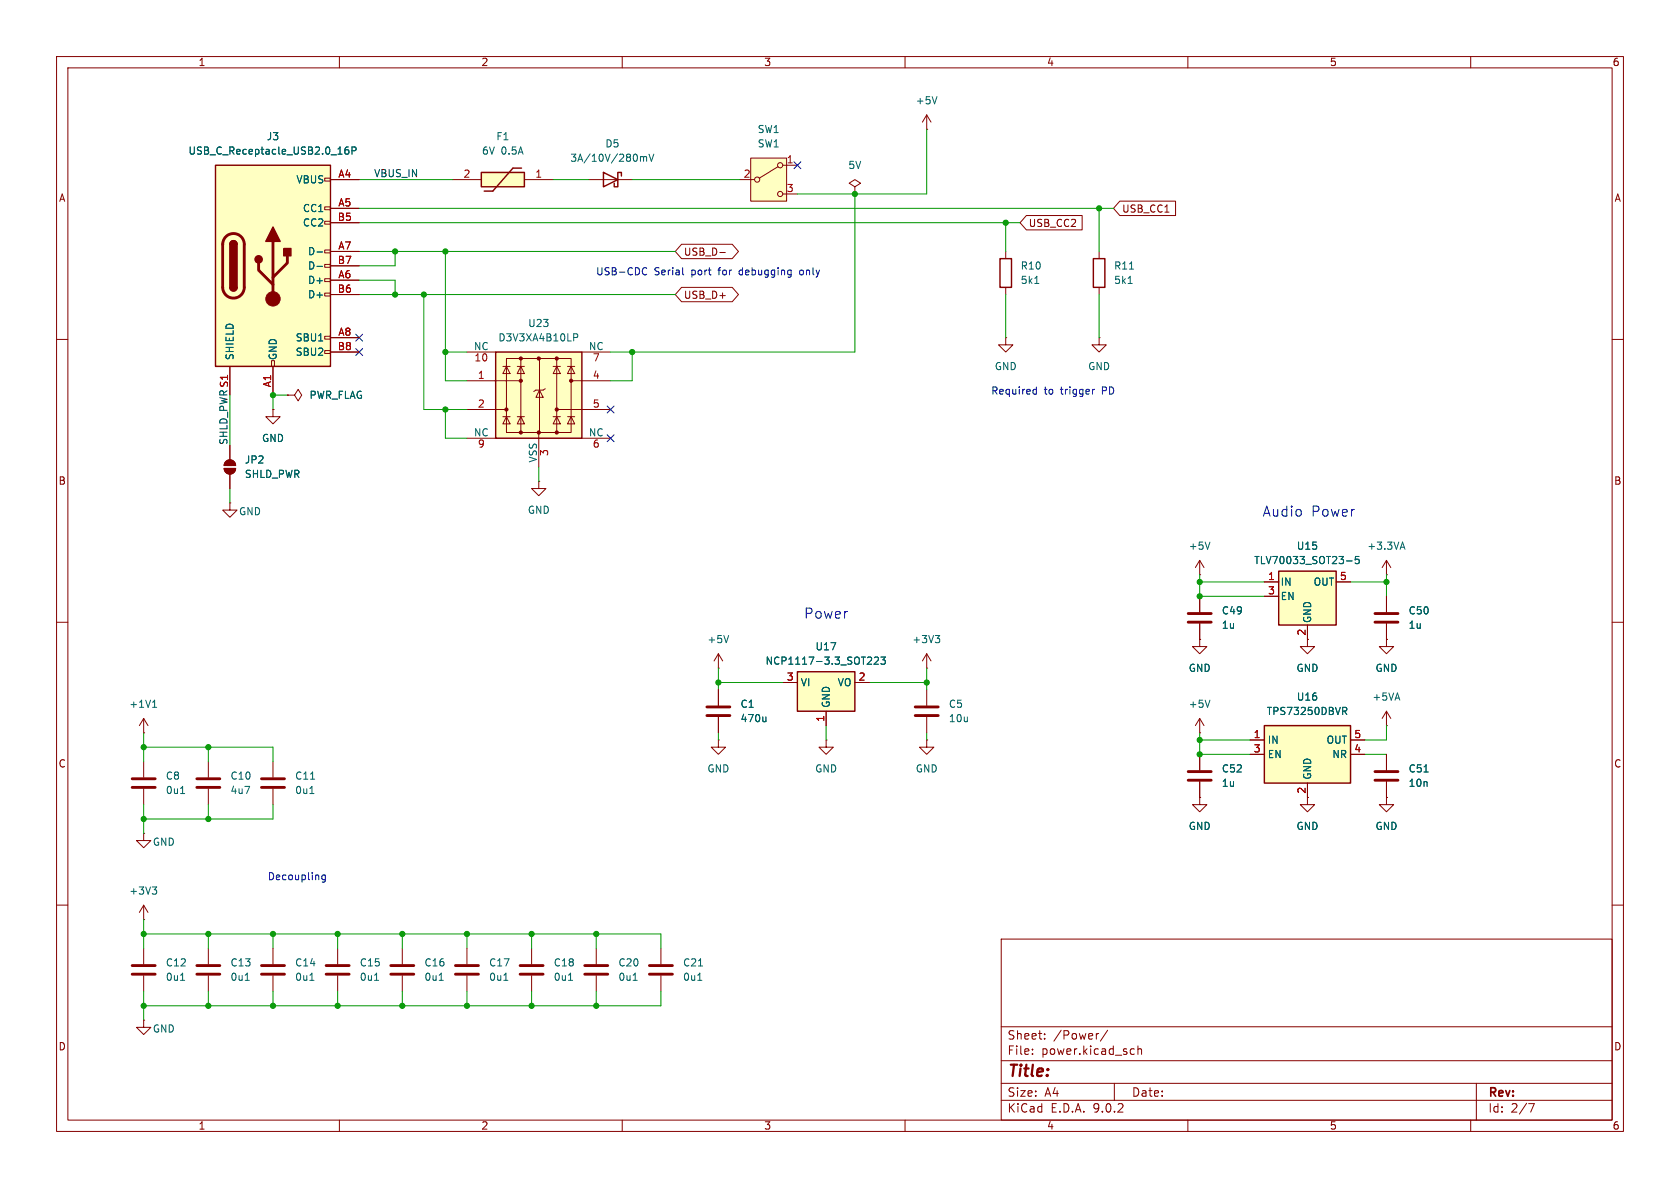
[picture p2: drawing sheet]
<svg xmlns="http://www.w3.org/2000/svg" width="297mm" height="210mm" viewBox="0 0 297 210" stroke-linecap="round" stroke-linejoin="round" font-family="sans-serif">
<g fill="none" stroke="#840000" stroke-width=".18">
<path d="M10 10h277v190h-277zM12 12h273v186h-273zM60 10v2M110 10v2M160 10v2M210 10v2M260 10v2M10 60h2M285 60h2M10 110h2M285 110h2M10 160h2"/>
<path d="M177 166h108v32h-108zM285 160h2M60 198v2M110 198v2M160 198v2M177 194.5h108M177 191.5h108M177 187.5h108M177 181.5h108M182.5 186.3v.1M182.5 185.5v.1M184.7 183.6v.1"/>
<path d="M184.7 182.8v.1M194.2 182.7l-.2 .1M195.8 182.1l-1.3 2M197 191.5v3M200.1 185.4l.4 .1M200.5 186.3l-.4 .1M201.2 185.5l.2-.1 .3 .1 .1 .9M201.2 184.9v1.5M210 198v2M260 198v2M261 191.5v6.5M270.2 195.1h1l-.6 1.5"/>
</g>
<path d="M132.7 27.9h6.4v7.7h-6.4z" fill="#ffffc2"/>
<g fill="none" stroke="#840000" stroke-width=".18">
<path d="M130.8 31.8h2.5M132.7 27.9h6.4v7.7h-6.4zM137.5 29.5l-3.3 2M138.4 29.2h2.6M138.4 34.3h2.6M177.8 59.7v1.3h1.3l-1.3 1.2-1.3-1.2h1.3M177.8 59.7h.1M177.8 44.5v1.2M177.8 50.8v1.3M194.3 59.7v1.3h1.3l-1.3 1.2-1.3-1.2h1.3M194.3 59.7h.1M59.7 167.6v2.8"/>
<path d="M59.7 172.5v2.8"/>
<circle cx="133.9" cy="31.8" r=".46"/>
<circle cx="137.9" cy="34.3" r=".46"/>
<circle cx="137.9" cy="29.2" r=".46"/>
</g>
<path d="M57.7 170.7h4M57.7 172.2h4" fill="none" stroke="#840000" stroke-width=".51"/>
<path d="M182.9 50.1h.8M66.2 173.3h.7" fill="none" stroke="#006464" stroke-width=".18"/>
<path d="M176.8 45.7h2v5.1h-2z" fill="none" stroke="#840000" stroke-width=".25"/>
<path d="M223.5 128.3h15.3v10.1h-15.3z" fill="#ffffc2"/>
<path d="M106.7 30.5l2.5 1.3-2.5 1.2zM109.9 31.1v-.6h-.7v2.5h-.6v-.6M193.3 45.7h2v5.1h-2zM223.5 128.3h15.3v10.1h-15.3z" fill="none" stroke="#840000" stroke-width=".25"/>
<path d="M104.1 31.8h7.7M194.3 44.5v1.2M194.3 50.8v1.3M221 130.8h2.5M221 133.4h2.5M231.1 138.4v2.6M238.8 130.8h2.5M238.8 133.4h2.5M245.1 128.3h.1M245.1 125.7l-.8 1.3M245.1 125.7l.8 1.3M245.1 125.7v2.6" fill="none" stroke="#840000" stroke-width=".18"/>
<path d="M113.2 27.7v.8M113.2 27.8l.4-.1 .2 .2M113.8 27.9l.2-.2h.3v.8M113.8 27.9v.6M114.7 27.2l.5 1.3 .4-1.3M199.4 50.1h.8M199.7 47.6h.7M237.4 125h.5l.2 .3-.1 .3-.6 .1M237.7 125.7l.4 .6" fill="none" stroke="#006464" stroke-width=".18"/>
<path d="M85.1 30.5h7.6v2.5h-7.6z" fill="#ffffc2"/>
<path d="M85.1 30.5h7.6v2.5h-7.6zM92.2 29.7h-1.5l-3.6 4.1h-1.5" fill="none" stroke="#840000" stroke-width=".25"/>
<path d="M80 31.8h5.1M92.7 31.8h5.1M163.8 22.9h.1M163.8 20.3l-.7 1.3M163.8 20.3l.8 1.3M163.8 20.3v2.6M245.1 133.4v2.7M245.1 138.2v2.8M25.4 147.3v1.3h1.3l-1.3 1.3-1.3-1.3h1.3M25.4 147.3h.1M245.1 141v1.2h1.3l-1.3 1.3-1.3-1.3h1.3M245.1 141h.1" fill="none" stroke="#840000" stroke-width=".18"/>
<path d="M243.1 136.4h4M243.1 137.9h4" fill="none" stroke="#840000" stroke-width=".51"/>
<path d="M165.6 17.1l-.4 1.3M251.8 136.5h.7" fill="none" stroke="#006464" stroke-width=".18"/>
<path d="M226.1 101h10.1v9.5h-10.1z" fill="#ffffc2"/>
<path d="M226.1 101h10.1v9.5h-10.1z" fill="none" stroke="#840000" stroke-width=".25"/>
<g fill="none" stroke="#840000" stroke-width=".18">
<path d="M151.1 33l1-.6-1-.6-1 .6 1 .6v1.3M151.1 34.3h.1M212.1 113v1.3h1.3l-1.3 1.3-1.3-1.3h1.3M212.1 113h.1M223.5 102.9h2.6M223.5 105.4h2.6M231.1 110.5v3.8h1.3l-1.3 1.3-1.2-1.3h1.2M236.2 102.9h2.6M25.4 134.6v2.8M25.4 139.4v2.8M36.8 134.6v2.8M36.8 139.4v2.8"/>
<path d="M48.3 134.6v2.8M48.3 139.4v2.8M231.1 141v1.2h1.3l-1.3 1.3-1.2-1.3h1.2M25.4 180.3v1.3h1.3l-1.3 1.3-1.3-1.3h1.3M25.4 180.3h.1"/>
</g>
<path d="M238.1 99.2h.9M240.2 98.4h-.6v.6l.2-.1h.4l.1 .2-.1 .4-.1 .1-.5-.1M54.9 137.7h.7M31.9 140.3h.7M54.8 140.3h.7" fill="none" stroke="#006464" stroke-width=".18"/>
<path d="M23.4 137.7h4M23.4 139.2h4M34.8 137.7h4.1M34.8 139.2h4.1M46.2 137.7h4.1M46.2 139.2h4.1" fill="none" stroke="#840000" stroke-width=".51"/>
<path d="M38.1 29.2h20.3v35.6h-20.3z" fill="#ffffc2"/>
<g fill="none" stroke="#840000" stroke-width=".18">
<path d="M57.4 31.5h1v.5h-1zM57.4 36.6h1v.5h-1zM57.4 39.1h1v.5h-1zM58.4 31.8h5.1M58.4 36.8h5.1M58.4 39.4h5.1M57.4 44.2h1v.5h-1zM57.4 46.7h1v.5h-1zM57.4 49.3h1v.5h-1zM57.4 51.8h1v.5h-1zM57.4 59.4h1v.5h-1zM58.4 44.5h5.1"/>
<path d="M58.4 47h5.1M58.4 49.5h5.1M58.4 52.1h5.1M58.4 59.7h5.1M40.6 64.8v5.1M40.6 78.7v2.6M48 63.8h.5v1h-.5zM48.3 72.4v1.3h1.2l-1.2 1.2-1.3-1.2h1.3M48.3 72.4h.1M48.3 64.8v5.1M50.8 69.9h1.3l.6-1.1 .6 1.1-.6 1-.6-1M50.8 69.9h.1"/>
<path d="M57.4 62h1v.5h-1zM58.4 62.2h5.1M39.6 82.8h2.1a1.02 1.02 0 0 1-1.1 1 1.02 1.02 0 0 1-1-1zM39.9 81.6a1.02 1.02 0 0 1 1.1-.2 1.02 1.02 0 0 1 .7 .9h-2.1zM40.6 88.9v1.3h1.3l-1.3 1.2-1.2-1.2h1.2M40.6 88.9h.1M40.6 83.8v2.6M212.1 99.1v2.5M212.1 99.1l-.8 1.2M212.1 99.1l.8 1.2M127 118.1h.1M127 115.6l-.8 1.2"/>
<path d="M127 115.6l.8 1.2M127 115.6v2.5M212.1 101.6h.1M212.1 105.4v2.8M212.1 110.2v2.8M25.4 129.5h.1M25.4 127v2.5M25.4 127l-.8 1.3M25.4 127l.8 1.3M127 130.8v1.3h1.3l-1.3 1.3-1.3-1.3h1.3M127 130.8h.1M127 121.9v2.8"/>
<path d="M127 126.7v2.8M146 130.8v1.3h1.3l-1.3 1.3-1.2-1.3h1.2M146 130.8h.1M163.8 130.8v1.3h1.3l-1.3 1.3-1.2-1.3h1.2M163.8 130.8h.1M163.8 121.9v2.8M163.8 126.7v2.8M212.1 129.5h.1M212.1 127l-.8 1.3M212.1 127l.8 1.3M212.1 127v2.5M212.1 133.4v2.7"/>
<path d="M212.1 138.2v2.8M212.1 141v1.2h1.3l-1.3 1.3-1.3-1.3h1.3M212.1 141h.1M25.4 162.6h.1M25.4 160v2.6M25.4 167.6v2.8M25.4 172.5v2.8M25.4 160l-.8 1.3M25.4 160l.8 1.3M36.8 167.6v2.8M36.8 172.5v2.8M48.3 167.6v2.8"/>
<path d="M48.3 172.5v2.8M71.1 167.6v2.8M71.1 172.5v2.8M82.5 167.6v2.8M82.5 172.5v2.8M105.4 167.6v2.8M105.4 172.5v2.8M116.8 167.6v2.8M116.8 172.5v2.8"/>
</g>
<path d="M38.1 29.2h20.3v35.6h-20.3zM40.6 43.2a.64 .64 0 0 1 .7-.7 .64 .64 0 0 1 .6 .7M40.6 50.8a.64 .64 0 0 0 .7 .6 .64 .64 0 0 0 .6-.6" fill="none" stroke="#840000" stroke-width=".25"/>
<g fill="none" stroke="#840000" stroke-width=".51">
<path d="M39.9 41.8a1.9 1.9 0 0 1 2.1-.4 1.9 1.9 0 0 1 1.2 1.8v7.6a1.91 1.91 0 0 1-1.9 1.9 1.91 1.91 0 0 1-1.9-1.9v-7.8l.1-.6zM45.7 46.5v1.3l2.6 2.5M48.3 42.7v10.1M50.8 45.2v1.3l-2.5 2.5M210.1 108.5h4M210.1 110h4M125 125h4M125 126.5h4M161.8 125h4.1M161.8 126.5h4.1M210.1 136.4h4M210.1 137.9h4"/>
<path d="M23.4 170.7h4M23.4 172.2h4M34.8 170.7h4.1M34.8 172.2h4.1M46.2 170.7h4.1M46.2 172.2h4.1M69.1 170.7h4.1M69.1 172.2h4.1M80.5 170.7h4.1M80.5 172.2h4.1M103.4 170.7h4M103.4 172.2h4"/>
<path d="M114.8 170.7h4.1M114.8 172.2h4.1"/>
</g>
<g fill="#840000" stroke="#840000" stroke-width=".25">
<path d="M40.6 43.2h1.3v7.6h-1.3z"/>
<path d="M40.8 42.7a.64 .64 0 0 1 .7-.1 .64 .64 0 0 1 .4 .6h-1.3z"/>
<path d="M40.6 50.8h1.3a.64 .64 0 0 1-.6 .6 .64 .64 0 0 1-.7-.6z"/>
<path d="M48.3 40.1l1.2 2.6h-2.5z"/>
<path d="M50.2 43.9h1.2v1.3h-1.2z"/>
<circle cx="45.7" cy="45.8" r=".63"/>
</g>
<g fill="#840000" stroke="#840000" stroke-width=".18">
<path d="M39.6 82.8h2.1a1.02 1.02 0 0 1-1.1 1 1.02 1.02 0 0 1-1-1z"/>
<path d="M39.9 81.6a1.02 1.02 0 0 1 1.1-.2 1.02 1.02 0 0 1 .7 .9h-2.1z"/>
<circle cx="48.3" cy="52.8" r="1.27"/>
</g>
<g fill="none" stroke="#006464" stroke-width=".18">
<path d="M61.6 26h-.4a.86 .86 0 0 0 0 1.2l.4-.1 .1-.4-.3-.2h-.3l-.1 .2M62.2 26.6h.6l.2-.2-.1-.3-.7-.1v1.2M56 44.5h1M56 47.1h1M213.9 95.8l-.4 1.3M128.8 112.3l-.4 1.3M27 125h.7M27.1 124.1l.2-.3v1.2M135.4 126.7v.9M135.4 127.5l-.2 .1M213.9 123.8l-.4 1.2M26.9 156.8h.8l-.4 .5"/>
<path d="M27.5 157.3l.2 .2v.3l-.2 .3M31.9 173.3h.7M43.4 173.3h.7M54.8 173.3h.7M77.6 173.3h.8M89.1 173.3h.7M111.9 173.3h.8M123.4 173.3h.7M123.5 170.8h.7"/>
</g>
<path d="M141 118.7h10.1v7h-10.1z" fill="#ffffc2"/>
<path d="M141 118.7h10.1v7h-10.1z" fill="none" stroke="#840000" stroke-width=".25"/>
<g fill="none" stroke="#840000" stroke-width=".18">
<path d="M95.2 85.1v1.3h1.3l-1.3 1.2-1.2-1.2h1.2M95.2 85.1h.1M245.1 99.1l-.8 1.2M245.1 99.1l.8 1.2M245.1 99.1v2.5M163.8 118.1h.1M163.8 115.6l-.7 1.2M163.8 115.6l.8 1.2M163.8 115.6v2.5M245.1 101.6h.1M138.4 120.7h2.6M146 125.7v2.6"/>
<path d="M151.1 120.7h2.6M94 167.6v2.8M94 172.5v2.8"/>
</g>
<path d="M247.6 96.7h.7M248 95.8l.4 1.3M153.3 117.4h.8M154 116.3v.4M154.6 116.3l.5-.2 .2 .4-.8 .9h.8M155.7 116.1h.8l-.4 .5 .4 .2v.5l-.2 .1-.6-.1M165.3 112.3h.8l-.4 .5M165.9 112.8l.2 .3v.3l-.2 .2M100.5 173.3h.7" fill="none" stroke="#006464" stroke-width=".18"/>
<path d="M91.9 170.7h4.1M91.9 172.2h4.1" fill="none" stroke="#840000" stroke-width=".51"/>
<path d="M87.6 62.2h15.3v15.3h-15.3z" fill="#ffffc2"/>
<g fill="none" stroke="#840000" stroke-width=".18">
<path d="M58.4 31.8h5.1M58.4 36.8h5.1M58.4 39.4h5.1M181.5 38.1h9.8v2.5h-9.8l-1.2-1.2zM198 35.6h9.8v2.5h-9.8l-1.2-1.3zM58.4 44.5h5.1M58.4 47h5.1M58.4 49.5h5.1M58.4 52.1h5.1M58.4 59.7h5.1M120.5 43.2h8.9l1.2 1.3-1.2 1.2h-8.9l-1.1-1.2zM120.5 50.8h8.9l1.2 1.3-1.2 1.2h-8.9l-1.1-1.2z"/>
<path d="M127.3 44.6h.9M40.6 64.8v5.1M40.6 78.7v2.6M48.3 72.4h.1M48.3 64.8v5.1M50.8 69.9h.1M58.4 62.2h5.1M82.5 67.3h9.6M82.5 72.4h7M82.5 62.2h5.1M82.5 77.5h5.1M88.9 64.8h1.3"/>
<path d="M88.9 73.7h1.3M89.5 63.4h11.5v13.1h-11.5zM89.5 64.8l.7 1.2h-1.3zM89.5 73.7l.7 1.2h-1.3zM91.4 64.8h1.3M91.4 73.7h1.3M92.1 64.8l.6 1.2h-1.3zM92.1 73.7l.6 1.2h-1.3zM92.1 63.4v13.1M95.2 76.5v6.1M95.4 69l.6 1.2h-1.3zM95.4 63.4v13.1"/>
<path d="M96.4 68.7l-.4 .3h-1.3l-.3 .2M97.8 64.8h1.3M97.8 73.7h1.3M98.4 64.8l.7 1.2h-1.3zM98.4 73.7l.7 1.2h-1.3zM98.4 63.4v13.1M98.4 72.4h9.5M100.3 64.8h1.3M100.3 73.7h1.3M101 64.8l.6 1.2h-1.3zM101 73.7l.6 1.2h-1.3zM101 67.3h6.9"/>
<path d="M102.9 62.2h5M102.9 77.5h5M40.6 83.8v2.6M212.1 113h.1M212.1 105.4v2.8M212.1 110.2v2.8M223.5 102.9h2.6M223.5 105.4h2.6M231.1 110.5v2.5M236.2 102.9h2.6M245.1 113v1.3h1.3l-1.3 1.3-1.3-1.3h1.3M245.1 113h.1"/>
<path d="M245.1 105.4v2.8M245.1 110.2v2.8M127 121.9v2.8M127 126.7v2.8M138.4 120.7h2.6M146 125.7v2.6M151.1 120.7h2.6M212.1 133.4v2.7M212.1 138.2v2.8M221 130.8h2.5M221 133.4h2.5M231.1 138.4v2.6"/>
<path d="M238.8 130.8h2.5M238.8 133.4h2.5M245.1 133.4v2.7M245.1 138.2v2.8M212.1 141h.1M245.1 141h.1"/>
</g>
<path d="M87.6 62.2h15.3v15.3h-15.3z" fill="none" stroke="#840000" stroke-width=".25"/>
<g fill="#840000" stroke="#840000" stroke-width=".18">
<circle cx="89.5" cy="72.4" r=".28"/>
<circle cx="92.1" cy="63.4" r=".28"/>
<circle cx="92.1" cy="67.3" r=".28"/>
<circle cx="92.1" cy="76.5" r=".28"/>
<circle cx="95.2" cy="63.4" r=".28"/>
<circle cx="95.2" cy="76.5" r=".28"/>
<circle cx="98.4" cy="63.4" r=".28"/>
<circle cx="98.4" cy="72.4" r=".28"/>
<circle cx="98.4" cy="76.5" r=".28"/>
<circle cx="101" cy="67.3" r=".28"/>
</g>
<g fill="none" stroke="#006464" stroke-width=".18">
<path d="M61.6 26h-.4a.86 .86 0 0 0 0 1.2l.4-.1 .1-.4-.3-.2h-.3l-.1 .2M62.2 26.6h.6l.2-.2-.1-.3-.7-.1v1.2M56 44.5h1M56 47.1h1M101.4 59h.5l.2 .2-.1 .4-.6 .1M238.1 99.2h.9M240.2 98.4h-.6v.6l.2-.1h.4l.1 .2-.1 .4-.1 .1-.5-.1M153.3 117.4h.8M154 116.3v.4M154.6 116.3l.5-.2 .2 .4-.8 .9h.8M155.7 116.1h.8l-.4 .5 .4 .2v.5l-.2 .1-.6-.1M135.4 126.7v.9"/>
<path d="M135.4 127.5l-.2 .1M237.4 125h.5l.2 .3-.1 .3-.6 .1M237.7 125.7l.4 .6M251.8 136.5h.7"/>
</g>
<path d="M243.1 108.5h4M243.1 110h4" fill="none" stroke="#840000" stroke-width=".51"/>
<g fill="none" stroke="#009600" stroke-width=".18">
<path d="M63.5 39.4h116.8M63.5 36.8h133.3M63.5 31.8h16.5M97.8 31.8h6.3M111.8 31.8h19M151.1 34.3v27.9h-43.2M163.8 22.9v11.4h-22.8M177.8 39.4v5.1M194.3 36.8v7.7M63.5 52.1h55.9M63.5 49.5h6.3v2.6M63.5 44.5h55.9"/>
<path d="M69.8 44.5v2.5h-6.3M74.9 52.1v20.3h7.6M78.7 44.5v22.8h3.8M177.8 52.1v7.6M194.3 52.1v7.6M40.6 69.9v8.8M50.8 69.9h-2.5v2.5M78.7 72.4v5.1h3.8M78.7 62.2h3.8M111.8 62.2v5.1h-3.9M40.6 86.4v2.5M95.2 82.6v2.5"/>
<path d="M127 118.1v3.8M163.8 118.1v3.8M212.1 101.6v3.8h11.4M212.1 102.9h11.4M238.8 102.9h6.3M245.1 101.6v3.8M25.4 132.1h22.9v2.5M25.4 129.5v5.1M36.8 132.1v2.5M127 120.7h11.4M127 129.5v1.3M146 128.3v2.5"/>
<path d="M153.7 120.7h10.1M163.8 129.5v1.3M212.1 130.8h8.9M212.1 129.5v3.9h8.9M241.3 133.4h3.8M245.1 128.3v2.5h-3.8M25.4 142.2v5.1M36.8 142.2v2.6M48.3 142.2v2.6h-22.9M25.4 165.1h91.4v2.5M25.4 162.6v5M25.4 175.3v5"/>
<path d="M36.8 165.1v2.5M36.8 175.3v2.5M48.3 165.1v2.5M48.3 175.3v2.5M59.7 165.1v2.5M59.7 175.3v2.5M71.1 165.1v2.5M71.1 175.3v2.5M82.5 165.1v2.5M82.5 175.3v2.5M94 165.1v2.5M94 175.3v2.5"/>
<path d="M105.4 165.1v2.5M105.4 175.3v2.5M116.8 175.3v2.5h-91.4"/>
</g>
<path d="M140.4 28.6l1.2 1.2M141.6 28.6l-1.2 1.2M62.9 59.1l1.2 1.2M64.1 59.1l-1.2 1.2M62.9 61.6l1.2 1.2M64.1 61.6l-1.2 1.2M107.3 76.9l1.3 1.2M107.3 71.8l1.3 1.2M108.6 76.9l-1.3 1.2M108.6 71.8l-1.3 1.2" fill="none" stroke="#000084" stroke-width=".18"/>
<path d="M113.8 47.4l.3-.1 .2 .1M114.3 48.5l-.2 .1-.3-.1M120.7 47.3v1.1l.2 .2M141.5 47.8l-.1 .2 .1 .5M182.7 69.6h.5M182.7 68.9h.5M183.2 68.4v1.3M193.5 68.8l-.2 .1M57.5 154.7v1l-.2 .2h-.3M57.5 154.7h-.4l-.2 .2 .1 .6h.5" fill="none" stroke="#0000c2" stroke-width=".18"/>
<g fill="#009600" stroke="#009600" stroke-width=".18">
<circle cx="94" cy="177.8" r=".46"/>
<circle cx="105.4" cy="177.8" r=".46"/>
<circle cx="71.1" cy="165.1" r=".46"/>
<circle cx="71.1" cy="177.8" r=".46"/>
<circle cx="82.5" cy="165.1" r=".46"/>
<circle cx="82.5" cy="177.8" r=".46"/>
<circle cx="105.4" cy="165.1" r=".46"/>
<circle cx="94" cy="165.1" r=".46"/>
<circle cx="69.8" cy="52.1" r=".46"/>
<circle cx="78.7" cy="62.2" r=".46"/>
<circle cx="74.9" cy="52.1" r=".46"/>
<circle cx="78.7" cy="44.5" r=".46"/>
<circle cx="69.8" cy="44.5" r=".46"/>
<circle cx="25.4" cy="144.8" r=".46"/>
<circle cx="48.3" cy="69.9" r=".46"/>
<circle cx="25.4" cy="132.1" r=".46"/>
<circle cx="36.8" cy="132.1" r=".46"/>
<circle cx="212.1" cy="105.4" r=".46"/>
<circle cx="212.1" cy="102.9" r=".46"/>
<circle cx="212.1" cy="130.8" r=".46"/>
<circle cx="245.1" cy="102.9" r=".46"/>
<circle cx="212.1" cy="133.4" r=".46"/>
<circle cx="48.3" cy="165.1" r=".46"/>
<circle cx="59.7" cy="177.8" r=".46"/>
<circle cx="59.7" cy="165.1" r=".46"/>
<circle cx="25.4" cy="165.1" r=".46"/>
<circle cx="36.8" cy="144.8" r=".46"/>
<circle cx="48.3" cy="177.8" r=".46"/>
<circle cx="36.8" cy="165.1" r=".46"/>
<circle cx="25.4" cy="177.8" r=".46"/>
<circle cx="36.8" cy="177.8" r=".46"/>
<circle cx="151.1" cy="34.3" r=".46"/>
<circle cx="177.8" cy="39.4" r=".46"/>
<circle cx="194.3" cy="36.8" r=".46"/>
<circle cx="78.7" cy="72.4" r=".46"/>
<circle cx="111.8" cy="62.2" r=".46"/>
<circle cx="127" cy="120.7" r=".46"/>
<circle cx="163.8" cy="120.7" r=".46"/>
</g>
<text font-size="2.8" fill="#840000" x="178" y="190.9">Title:</text>
<g font-size="2.5" fill="#0000c2">
<text x="223.1" y="91.5">Audio</text>
<text x="231.8" y="91.5">Power</text>
<text x="142.1" y="109.6">Power</text>
</g>
<g font-size="2.1" fill="#840000">
<text x="178" y="184">Sheet:</text>
<text x="186.2" y="184">/Power/</text>
<text x="178" y="186.7">File:</text>
<text x="184.1" y="186.7">power.kicad_sch</text>
<text x="178" y="196.9">KiCad</text>
<text x="178" y="194.1">Size:</text>
<text x="184.7" y="194.1">A4</text>
<text x="185.7" y="196.9">E.D.A.</text>
<text x="193.3" y="196.9">9.0.2</text>
<text x="200" y="194.1">Date:</text>
<text x="263" y="194.3">Rev:</text>
<text x="263" y="196.9">Id:</text>
<text x="267.1" y="196.9">2/7</text>
</g>
<g font-size="1.8" fill="#840000">
<text x="35" y="11.9">1</text>
<text x="85" y="11.9">2</text>
<text x="135" y="11.9">3</text>
<text x="185" y="11.9">4</text>
<text x="235" y="11.9">5</text>
<text x="285" y="11.9">6</text>
<text x="10.3" y="35.9">A</text>
<text x="285.3" y="35.9">A</text>
<text x="181.8" y="40.3">USB_CC2</text>
<text x="198.3" y="37.8">USB_CC1</text>
<text x="120.8" y="45.4">USB_D-</text>
<text x="120.8" y="53">USB_D+</text>
<text x="10.3" y="85.9">B</text>
<text x="285.3" y="85.9">B</text>
<text x="10.3" y="135.9">C</text>
<text x="285.3" y="135.9">C</text>
<text x="230.9" y="140.4" transform="rotate(-90 230.9 140.4)">2</text>
<text x="10.3" y="185.9">D</text>
<text x="285.3" y="185.9">D</text>
<text x="35" y="199.9">1</text>
<text x="85" y="199.9">2</text>
<text x="135" y="199.9">3</text>
<text x="185" y="199.9">4</text>
<text x="235" y="199.9">5</text>
<text x="285" y="199.9">6</text>
</g>
<g font-size="1.8" fill="#006464">
<text x="133.9" y="23.7">SW1</text>
<text x="161.8" y="18.6">+5V</text>
<text x="33.2" y="27.5">USB_C_Receptacle_USB2.0_16P</text>
<text x="47.1" y="25">J3</text>
<text x="85.1" y="27.5">6V</text>
<text x="87.6" y="25">F1</text>
<text x="88.6" y="27.5">0.5A</text>
<text x="100.7" y="28.8">3A/10V/280mV</text>
<text x="106.9" y="26.3">D5</text>
<text x="133.9" y="26.3">SW1</text>
<text x="52.3" y="32.6">VBUS</text>
<text x="149.9" y="30.1">5V</text>
<text x="53.5" y="37.7">CC1</text>
<text x="53.5" y="40.2">CC2</text>
<text x="54.4" y="45.3">D-</text>
<text x="54.4" y="47.9">D-</text>
<text x="180.3" y="47.9">R10</text>
<text x="196.9" y="47.9">R11</text>
<text x="54.4" y="50.4">D+</text>
<text x="54.4" y="52.9">D+</text>
<text x="180.3" y="50.4">5k1</text>
<text x="196.9" y="50.4">5k1</text>
<text x="93.3" y="58">U23</text>
<text x="41.5" y="63.8" transform="rotate(-90 41.5 63.8)">SHIELD</text>
<text x="49.1" y="63.8" transform="rotate(-90 49.1 63.8)">GND</text>
<text x="52.2" y="60.6">SBU1</text>
<text x="52.2" y="63.1">SBU2</text>
<text x="83.7" y="62">NC</text>
<text x="88" y="60.6">D3V3XA4B10LP</text>
<text x="104" y="62">NC</text>
<text x="175.8" y="65.6">GND</text>
<text x="192.3" y="65.6">GND</text>
<text x="54.6" y="70.7">PWR_FLAG</text>
<text x="83.7" y="77.2">NC</text>
<text x="104" y="77.2">NC</text>
<text x="43.2" y="82.1">JP2</text>
<text x="46.2" y="78.3">GND</text>
<text x="95" y="81.9" transform="rotate(-90 95 81.9)">VSS</text>
<text x="43.2" y="84.7">SHLD_PWR</text>
<text x="42.2" y="91.3">GND</text>
<text x="93.2" y="91">GND</text>
<text x="210.1" y="97.4">+5V</text>
<text x="221.6" y="99.9">TLV70033_SOT23-5</text>
<text x="229.2" y="97.4">U15</text>
<text x="241.6" y="97.4">+3.3VA</text>
<text x="226.3" y="103.7">IN</text>
<text x="226.3" y="106.3">EN</text>
<text x="232.1" y="103.7">OUT</text>
<text x="125" y="113.9">+5V</text>
<text x="161.2" y="113.9">+3V3</text>
<text x="215.9" y="111.4">1u</text>
<text x="215.9" y="108.8">C49</text>
<text x="232" y="110.2" transform="rotate(-90 232 110.2)">GND</text>
<text x="248.9" y="111.4">1u</text>
<text x="248.9" y="108.8">C50</text>
<text x="135.2" y="117.7">NCP1117-3.3_SOT223</text>
<text x="144.1" y="115.2">U17</text>
<text x="210.1" y="119">GND</text>
<text x="229.1" y="119">GND</text>
<text x="243.1" y="119">GND</text>
<text x="22.8" y="125.3">+1V1</text>
<text x="130.8" y="125.3">C1</text>
<text x="141.5" y="121.5">VI</text>
<text x="146.9" y="125.2" transform="rotate(-90 146.9 125.2)">GND</text>
<text x="148" y="121.5">VO</text>
<text x="167.6" y="125.3">C5</text>
<text x="210.1" y="125.3">+5V</text>
<text x="229.2" y="124.1">U16</text>
<text x="242.5" y="124.1">+5VA</text>
<text x="130.8" y="127.9">470u</text>
<text x="167.6" y="127.9">10u</text>
<text x="223.8" y="126.6">TPS73250DBVR</text>
<text x="224" y="131.7">IN</text>
<text x="234.4" y="131.7">OUT</text>
<text x="125" y="136.8">GND</text>
<text x="144" y="136.8">GND</text>
<text x="161.8" y="136.8">GND</text>
<text x="215.9" y="136.8">C52</text>
<text x="224" y="134.2">EN</text>
<text x="232" y="137.9" transform="rotate(-90 232 137.9)">GND</text>
<text x="235.4" y="134.2">NR</text>
<text x="248.9" y="136.8">C51</text>
<text x="29.2" y="138">C8</text>
<text x="29.2" y="140.6">0u1</text>
<text x="40.6" y="138">C10</text>
<text x="40.6" y="140.6">4u7</text>
<text x="52.1" y="138">C11</text>
<text x="52.1" y="140.6">0u1</text>
<text x="215.9" y="139.3">1u</text>
<text x="248.9" y="139.3">10n</text>
<text x="26.9" y="149.7">GND</text>
<text x="210.1" y="146.9">GND</text>
<text x="229.1" y="146.9">GND</text>
<text x="243.1" y="146.9">GND</text>
<text x="22.8" y="158.3">+3V3</text>
<text x="29.2" y="171">C12</text>
<text x="29.2" y="173.6">0u1</text>
<text x="40.6" y="171">C13</text>
<text x="40.6" y="173.6">0u1</text>
<text x="52.1" y="171">C14</text>
<text x="52.1" y="173.6">0u1</text>
<text x="63.5" y="171">C15</text>
<text x="63.5" y="173.6">0u1</text>
<text x="74.9" y="171">C16</text>
<text x="74.9" y="173.6">0u1</text>
<text x="86.4" y="171">C17</text>
<text x="86.4" y="173.6">0u1</text>
<text x="97.8" y="171">C18</text>
<text x="97.8" y="173.6">0u1</text>
<text x="109.2" y="171">C20</text>
<text x="109.2" y="173.6">0u1</text>
<text x="120.7" y="171">C21</text>
<text x="120.7" y="173.6">0u1</text>
<text x="26.9" y="182.7">GND</text>
</g>
<g font-size="1.8" fill="#a90000">
<text x="139" y="29">1</text>
<text x="59.7" y="31.5">A4</text>
<text x="81.8" y="31.5">2</text>
<text x="94.5" y="31.5">1</text>
<text x="131.4" y="31.5">2</text>
<text x="139" y="34">3</text>
<text x="59.6" y="39.1">B5</text>
<text x="59.7" y="36.6">A5</text>
<text x="59.6" y="46.7">B7</text>
<text x="59.7" y="44.2">A7</text>
<text x="59.6" y="51.8">B6</text>
<text x="59.7" y="49.3">A6</text>
<text x="59.7" y="59.4">A8</text>
<text x="59.6" y="62">B8</text>
<text x="83.8" y="64.2">10</text>
<text x="104.7" y="64.2">7</text>
<text x="40.4" y="68.6" transform="rotate(-90 40.4 68.6)">S1</text>
<text x="48" y="68.6" transform="rotate(-90 48 68.6)">A1</text>
<text x="84.4" y="67.1">1</text>
<text x="104.7" y="67.1">4</text>
<text x="84.4" y="72.1">2</text>
<text x="104.7" y="72.1">5</text>
<text x="84.4" y="79.5">9</text>
<text x="97.2" y="80.7" transform="rotate(-90 97.2 80.7)">3</text>
<text x="104.7" y="79.5">6</text>
<text x="224.1" y="102.6">1</text>
<text x="224.1" y="105.2">3</text>
<text x="236.8" y="102.6">5</text>
<text x="230.9" y="112.5" transform="rotate(-90 230.9 112.5)">2</text>
<text x="139" y="120.4">3</text>
<text x="151.7" y="120.4">2</text>
<text x="145.8" y="127.7" transform="rotate(-90 145.8 127.7)">1</text>
<text x="221.5" y="130.6">1</text>
<text x="239.3" y="130.6">5</text>
<text x="221.5" y="133.1">3</text>
<text x="239.3" y="133.1">4</text>
</g>
<g font-size="1.8" fill="#0f0f0f">
<text x="66" y="31.4">VBUS_IN</text>
<text x="40.3" y="78.7" transform="rotate(-90 40.3 78.7)">SHLD_PWRS1</text>
</g>
<g font-size="1.8" fill="#0000c2">
<text x="105.3" y="48.9">USB-CDC</text>
<text x="115.6" y="48.9">Serial</text>
<text x="122.3" y="48.9">port</text>
<text x="127.3" y="48.9">for</text>
<text x="131.1" y="48.9">debugging</text>
<text x="142" y="48.9">only</text>
<text x="175.1" y="70">Required</text>
<text x="184.6" y="70">to</text>
<text x="187.6" y="70">trigger</text>
<text x="195.1" y="70">PD</text>
<text x="47.2" y="155.8">Decoupling</text>
</g>
</svg>
